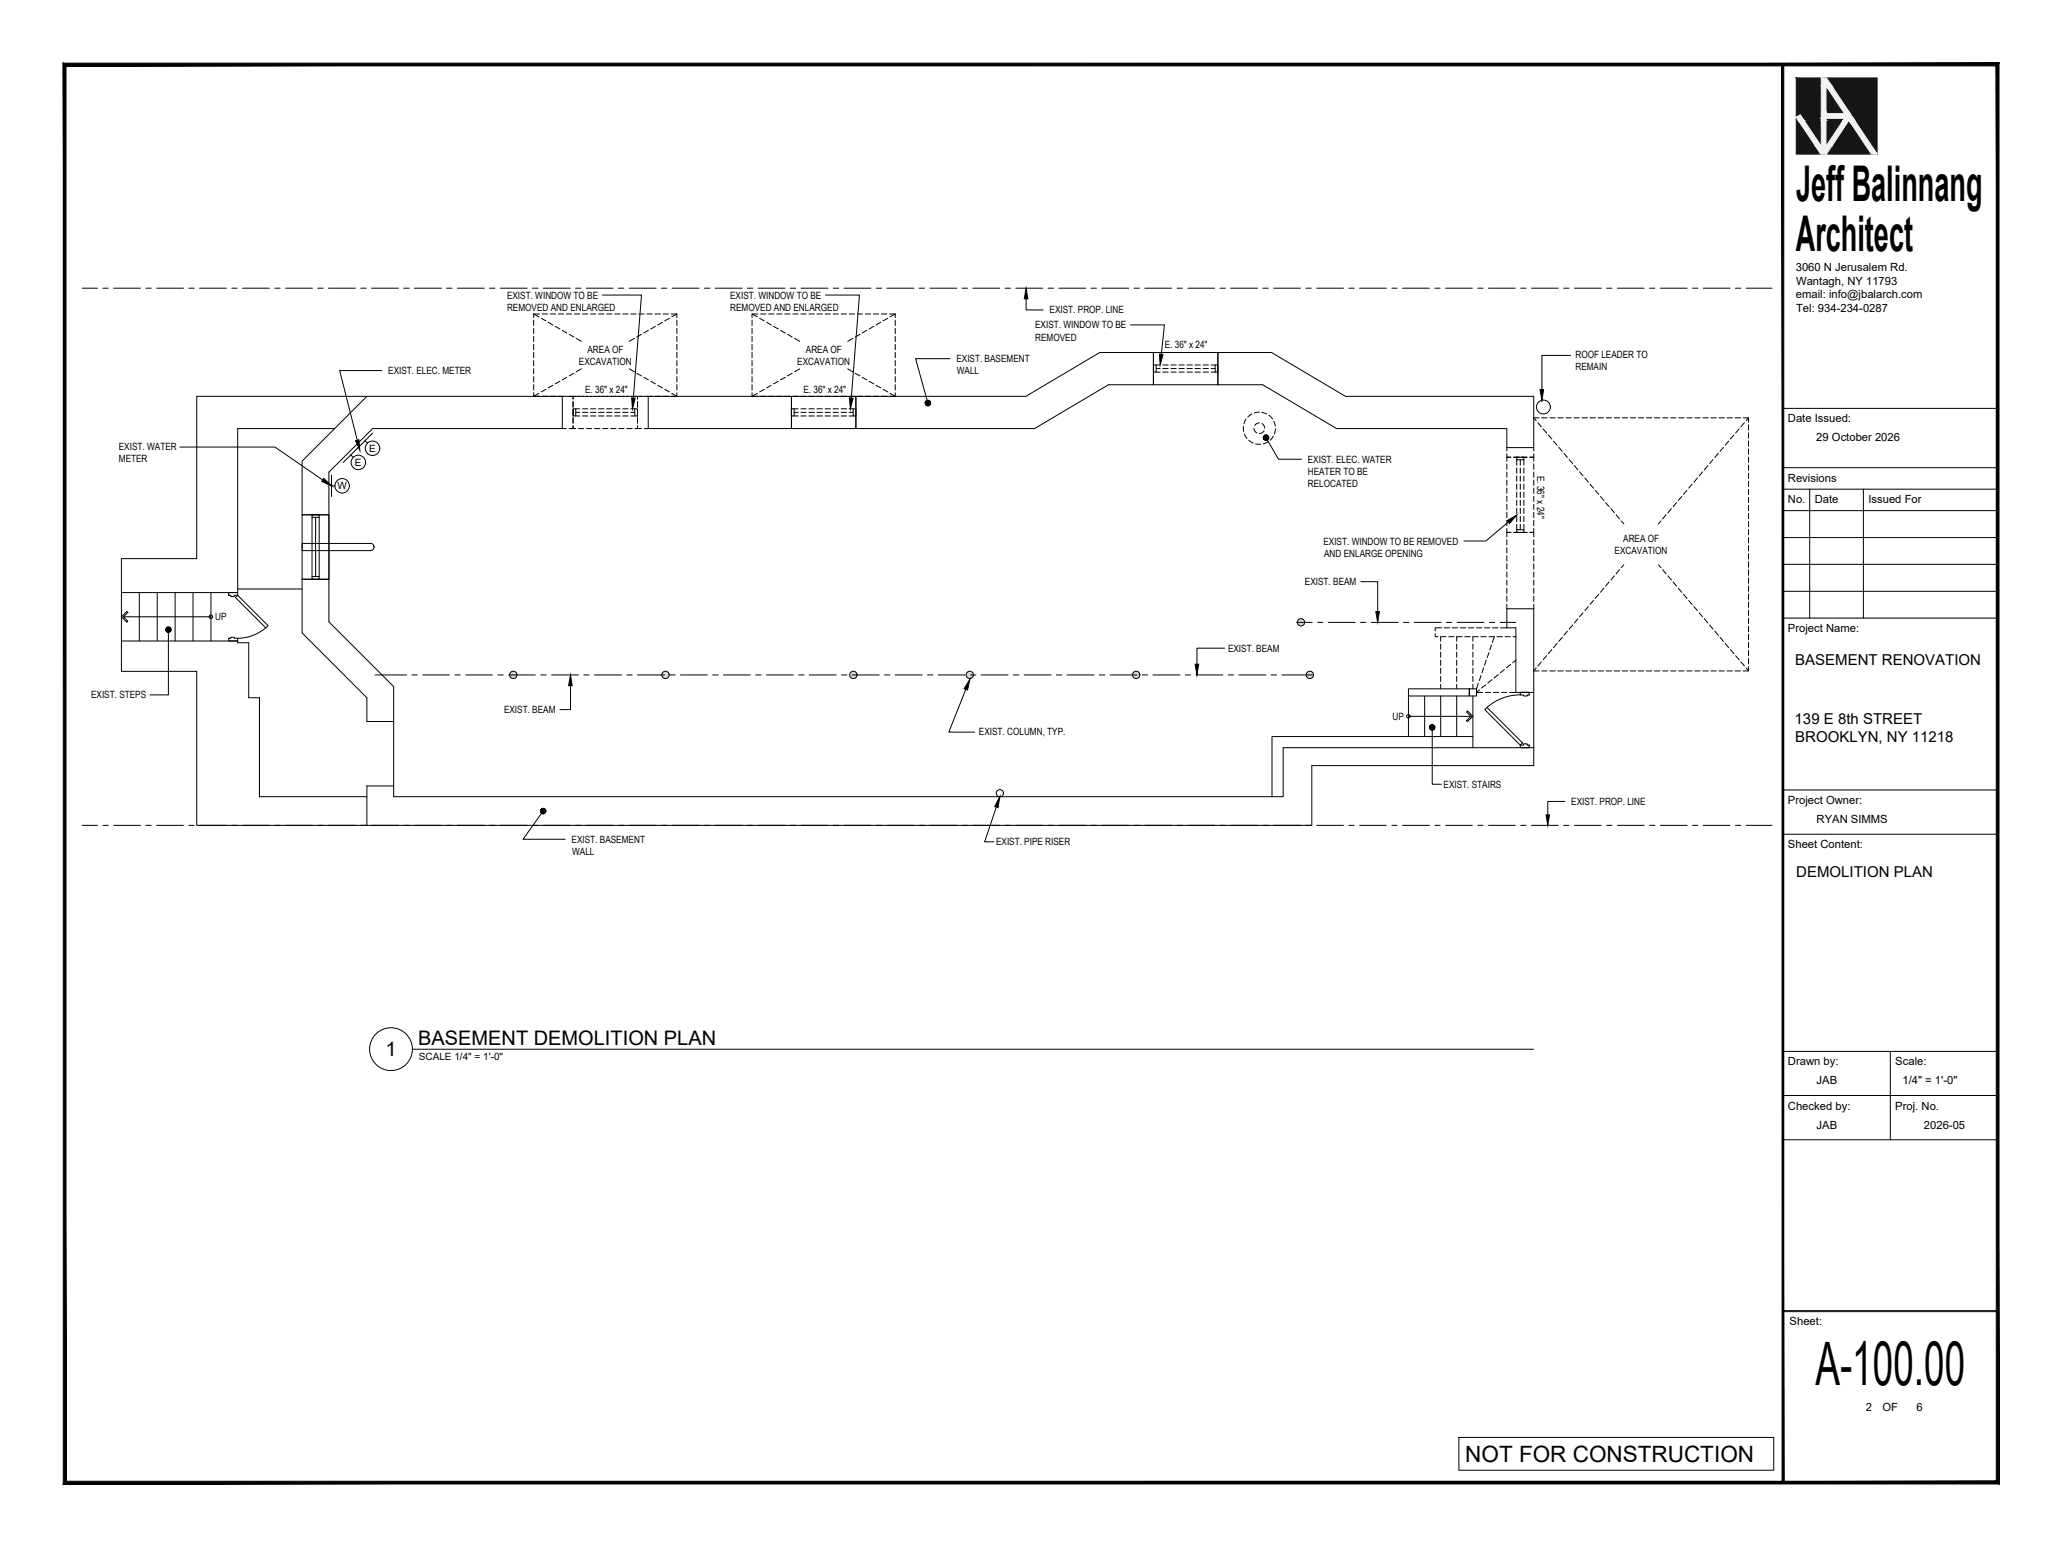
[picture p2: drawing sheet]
<svg xmlns="http://www.w3.org/2000/svg" width="610mm" height="457mm" viewBox="0 0 610 457" stroke-linecap="round" stroke-linejoin="round" font-family="sans-serif">
<!-- layer: -BAS|ex-wall-patt -->
<g fill="none" stroke="#dcdcdc" stroke-width=".3">
<path d="M151.2 198.6l-.3 .3M151.4 198.5l-.6 .6M151.5 198.5l-.8 .8M151.6 198.5l-.9 .8M151.7 198.4l-1 1.1M151.8 198.4l-1.1 1.2M151.9 198.5l-1.2 1.1M152 198.5l-1.3 1.2M152.1 198.5l-1.4 1.3M152.1 198.5l-1.3 1.4M152.3 198.5l-1.5 1.5M152.3 198.6l-1.4 1.5"/>
<path d="M152.4 198.6l-1.5 1.5M152.4 198.7l-1.4 1.5M152.5 198.7l-1.5 1.5M152.5 198.8l-1.5 1.4M152.6 198.8l-1.5 1.5M152.7 198.9l-1.5 1.5M152.7 199l-1.4 1.4 1.4-1.3M152.7 200l-.4 .4M152.7 199.1l-1.3 1.4M152.8 199.8l-.7 .7M152.8 199.3l-1.2 1.2M152.8 199.4l-1.1 1.1"/>
<path d="M152.8 199.6l-1 .9M152.8 199.7l-.8 .8M196.2 198.6l-.4 .4M196.4 198.5l-.7 .6M196.5 198.5l-.8 .8M196.6 198.4l-.9 1M196.7 198.4l-1 1.1M196.8 198.4l-1.1 1.2M196.9 198.5l-1.2 1.1M197 198.5l-1.3 1.2M197.1 198.5l-1.4 1.3 1.4-1.3M197.2 198.5l-1.4 1.4"/>
<path d="M197.3 198.5l-1.5 1.5M197.4 198.7l-1.5 1.5M197.5 198.7l-1.5 1.5M197.5 198.8l-1.5 1.5 1.6-1.5M197.6 198.9l-1.5 1.5M197.7 199l-1.4 1.4M197.7 199.1l-1.4 1.3M197.7 199.1l-1.3 1.4M197.7 199.9l-.6 .6M197.8 199.2l-1.4 1.3M197.8 199.3l-1.3 1.2M197.8 199.6l-.9 .9"/>
<path d="M197.8 199.7l-.8 .8M197.8 199.4l-1.1 1.1M197.8 199.5l-1 1M251.8 198.6l-.4 .4M252 198.5l-.7 .6M252.2 198.4l-1 1M252.3 198.4l-1.1 1.1M252.4 198.4l-1.2 1.2M252.5 198.5l-1.2 1.1M252.6 198.5l-1.3 1.2M252.6 198.5l-1.3 1.3M252.7 198.5l-1.4 1.4"/>
<path d="M252.8 198.5l-1.4 1.5M252.9 198.6l-1.4 1.5M253 198.7l-1.5 1.5M253.1 198.8l-1.5 1.5M253.2 198.8l-1.6 1.5M253.2 199l-1.4 1.4M253.3 199.1l-1.4 1.4M253.3 199.2l-1.3 1.3M253.3 199.9l-.6 .6M253.4 199.3l-1.3 1.2M253.4 199.4l-1.1 1.1M253.4 199.5l-1.1 1"/>
<path d="M253.4 199.6l-1 .9M253.4 199.7l-.8 .8M286.3 198.5l-.5 .5M286.4 198.5l-.7 .7M286.5 198.5l-.8 .8M286.6 198.4l-.9 1M286.7 198.4l-1 1.1M286.8 198.4l-1.1 1.2M286.9 198.5l-1.2 1.2M287 198.5l-1.3 1.3M287.1 198.5l-1.4 1.3M287.1 198.5l-1.3 1.4 1.4-1.4"/>
<path d="M287.2 198.6l-1.4 1.4M287.3 198.6l-1.5 1.5M287.4 198.6l-1.5 1.5M287.4 198.7l-1.5 1.5 1.5-1.4M287.5 198.8l-1.5 1.5M287.7 199l-1.5 1.4M287.7 199.1l-1.4 1.3M287.7 199.1l-1.4 1.4M287.7 199.9l-.6 .5M287.7 199.2l-1.3 1.3M287.7 199.3l-1.2 1.2M287.7 199.8l-.7 .7"/>
<path d="M287.8 199.3l-1.2 1.2M287.8 199.6l-1 .9M287.8 199.6l-.9 .9M335.4 198.5l-.4 .5M335.6 198.5l-.7 .7M335.7 198.5l-.8 .8M335.8 198.4l-.9 1M336 198.4l-1.1 1.1M336 198.4l-1.1 1.2M336.2 198.5l-1.3 1.2M336.3 198.5l-1.4 1.3M336.3 198.5l-1.4 1.4"/>
<path d="M336.5 198.6l-1.5 1.4M336.5 198.6l-1.4 1.5M336.6 198.6l-1.5 1.5M336.6 198.7l-1.4 1.5M336.8 198.9l-1.4 1.5M336.9 199l-1.5 1.4M336.9 199.1l-1.3 1.4M336.9 199.2l-1.2 1.3 1.3-1.2M336.9 199.9l-.6 .5M337 199.4l-1.1 1.1M337 199.5l-1 1M337 199.6l-.9 .9"/>
<path d="M337 199.8l-.8 .7M384 184.8l1.5-1.5-1.5 1.5M384 183l-.3 .4M384.3 183l-.7 .6M384.4 182.9l-.8 .8M384.4 185l1.3-1.3-1.2 1.3M384.5 182.9l-.9 .9M384.6 182.9l-1 1M384.7 182.9l-1.1 1.1M384.9 182.9l-1.3 1.3M384.9 182.9l-1.3 1.4M385 183l-1.4 1.3"/>
<path d="M385.1 183l-1.4 1.4M385.2 183l-1.5 1.5M385.3 183.1l-1.5 1.5 1.6-1.4M385.4 183.2l-1.5 1.5M385.4 183.3l-1.5 1.4M385.5 183.4l-1.4 1.5M385.5 184.5l-.4 .4M385.6 183.5l-1.4 1.4M385.6 183.6l-1.4 1.4M385.6 183.6l-1.3 1.4M385.6 184.3l-.6 .7M385.7 183.9l-1.1 1.1"/>
<path d="M385.7 184.1l-1 .9M385.7 184.2l-.8 .8M385.7 184l-1.1 1M386.6 198.7l-.1 .1M386.8 198.5l-.5 .6M387 198.5l-.8 .7M387.1 198.5l-.9 .8M387.2 198.4l-1 1M387.3 198.4l-1.1 1.1M387.4 198.5l-1.2 1.1M387.5 198.5l-1.3 1.2M387.6 198.5l-1.4 1.3"/>
<path d="M387.6 198.5l-1.4 1.4M387.7 198.5l-1.4 1.4M387.7 198.5l-1.4 1.5M387.8 198.6l-1.4 1.4M387.9 198.6l-1.5 1.5M387.9 198.7l-1.5 1.5M388 198.7l-1.5 1.5M388.1 198.8l-1.5 1.5M388.2 198.9l-1.5 1.5M388.2 199l-1.5 1.4M388.2 199l-1.4 1.4M388.2 199.1l-1.4 1.3"/>
<path d="M388.2 199.9l-.5 .5M388.3 199.1l-1.4 1.4M388.3 199.2l-1.3 1.3M388.3 199.8l-.7 .7M388.3 199.3l-1.2 1.2M388.3 199.4l-1.2 1.1M388.3 199.5l-1.1 1M388.3 199.6l-.9 .9M388.3 199.7l-.9 .8M151.4 200.5l1.4-1.3-1.3 1.3M195.9 200.1l1.4-1.5-1.4 1.5M197.7 200l-.4 .4"/>
<path d="M251.7 200.4l1.5-1.5-1.4 1.5M253.2 200l-.3 .4M286.1 200.4l1.5-1.5-1.4 1.5M287.6 200.2l-.2 .1M335.2 200.3l1.5-1.5-1.4 1.6M336.8 200.1l-.2 .3"/>
</g>
<!-- layer: -BAS|a-grid -->
<g fill="none" stroke="#000" stroke-width=".3">
<path d="M24.3 85.2h4.5M30.4 85.2h1.6M33.6 85.2h7.9M43.1 85.2h1.6M46.3 85.2h7.9M55.8 85.2h1.6M59 85.2h7.9M68.5 85.2h1.6M71.7 85.2h7.9M81.2 85.2h1.6M84.4 85.2h8M93.9 85.2h1.6"/>
<path d="M97.1 85.2h8M106.6 85.2h1.6M109.8 85.2h8M119.3 85.2h1.6M122.5 85.2h8M132 85.2h1.6M135.2 85.2h8M144.7 85.2h1.6M147.9 85.2h8M157.4 85.2h1.6M160.6 85.2h8M170.1 85.2h1.6"/>
<path d="M173.3 85.2h8M182.8 85.2h1.6M186 85.2h8M195.5 85.2h1.6M198.7 85.2h8M208.2 85.2h1.6M211.4 85.2h8M220.9 85.2h1.6M224.1 85.2h8M233.6 85.2h1.6M236.8 85.2h8M246.3 85.2h1.6"/>
<path d="M249.5 85.2h8M259 85.2h1.6M262.2 85.2h8M271.7 85.2h1.6M274.9 85.2h8M284.4 85.2h1.6M287.6 85.2h8M297.1 85.2h1.6M300.3 85.2h8M309.8 85.2h1.6M313 85.2h8M322.5 85.2h1.6"/>
<path d="M325.7 85.2h8M335.3 85.2h1.5M338.5 85.2h7.9M348 85.2h1.5M351.2 85.2h7.9M360.7 85.2h1.5M363.9 85.2h7.9M373.4 85.2h1.5M376.6 85.2h7.9M386.1 85.2h1.5M389.3 85.2h7.9M398.8 85.2h1.5"/>
<path d="M402 85.2h7.9M411.5 85.2h1.5M414.7 85.2h7.9M424.2 85.2h1.5M427.4 85.2h7.9M436.9 85.2h1.5M440.1 85.2h7.9M449.6 85.2h1.5M452.8 85.2h7.9M462.3 85.2h1.5M465.5 85.2h7.9M475 85.2h1.5"/>
<path d="M478.2 85.2h7.9M487.7 85.2h1.5M490.9 85.2h7.9M500.4 85.2h1.5M503.6 85.2h7.9M513.1 85.2h1.5M516.3 85.2h7.6M24.3 243.9h4.5M30.4 243.9h1.6M33.6 243.9h7.9M43.1 243.9h1.6M46.3 243.9h7.9"/>
<path d="M55.8 243.9h1.6M59 243.9h7.9M68.5 243.9h1.6M71.7 243.9h7.9M81.2 243.9h1.6M84.4 243.9h8M93.9 243.9h1.6M97.1 243.9h8M106.6 243.9h1.6M109.8 243.9h8M119.3 243.9h1.6M122.5 243.9h8"/>
<path d="M132 243.9h1.6M135.2 243.9h8M144.7 243.9h1.6M147.9 243.9h8M157.4 243.9h1.6M160.6 243.9h8M170.1 243.9h1.6M173.3 243.9h8M182.8 243.9h1.6M186 243.9h8M195.5 243.9h1.6M198.7 243.9h8"/>
<path d="M208.2 243.9h1.6M211.4 243.9h8M220.9 243.9h1.6M224.1 243.9h8M233.6 243.9h1.6M236.8 243.9h8M246.3 243.9h1.6M249.5 243.9h8M259 243.9h1.6M262.2 243.9h8M271.7 243.9h1.6M274.9 243.9h8"/>
<path d="M284.4 243.9h1.6M287.6 243.9h8M297.1 243.9h1.6M300.3 243.9h8M309.8 243.9h1.6M313 243.9h8M322.5 243.9h1.6M325.7 243.9h8M335.3 243.9h1.5M338.5 243.9h7.9M348 243.9h1.5M351.2 243.9h7.9"/>
<path d="M360.7 243.9h1.5M363.9 243.9h7.9M373.4 243.9h1.5M376.6 243.9h7.9M386.1 243.9h1.5M389.3 243.9h7.9M398.8 243.9h1.5M402 243.9h7.9M411.5 243.9h1.5M414.7 243.9h7.9M424.2 243.9h1.5M427.4 243.9h7.9"/>
<path d="M436.9 243.9h1.5M440.1 243.9h7.9M449.6 243.9h1.5M452.8 243.9h7.9M462.3 243.9h1.5M465.5 243.9h7.9M475 243.9h1.5M478.2 243.9h7.9M487.7 243.9h1.5M490.9 243.9h7.9M500.4 243.9h1.5M503.6 243.9h7.9"/>
<path d="M513.1 243.9h1.5M516.3 243.9h7.6"/>
</g>
<!-- layer: -BAS|ex-wall -->
<g fill="none" stroke="#000" stroke-width=".3">
<path d="M108.5 117.1l-19.2 19.2v15.8h7.9M191.6 117.1h42.4v9.6h-42.4zM253 117.1h50.3l21.8-12.9h15.9v9.5h-13.3l-21.8 13h-52.9zM360 104.2h15.9l21.9 12.9h55.6v15.2h-7.9v-5.6h-50.4l-21.8-13h-13.3zM98.9 126.7h-28.6v48.4h-34.4v-10h22.3v-48h108v9.6h-56l-13 12.8v44.3l19.2 19.1v10.3h-7.9v-7l-19.2-19.1v-15.9h7.9M70.3 174.1h19M445.5 179.9h7.9v24.7h-5.3v-19.1h-2.6zM416.4 203.6h18v2.1h-18zM108.5 232.3h7.9v3.2h262.9v-14.5h74.1v5.3h-65.6v17.6h-279.3zM108.5 235.5h-31.8v-29.3h-3.2v-16.3h-3.2v-.5h-34.4v9h22.3v45.5h50.3"/>
<circle cx="151.7" cy="199.5" r="1.08"/>
<circle cx="196.7" cy="199.5" r="1.08"/>
<circle cx="252.3" cy="199.5" r="1.08"/>
<circle cx="286.7" cy="199.5" r="1.08"/>
<circle cx="335.9" cy="199.5" r="1.08"/>
<circle cx="384.6" cy="183.9" r="1.08"/>
<circle cx="387.2" cy="199.5" r="1.08"/>
</g>
<!-- layer: -BAS|d-wall -->
<g fill="none" stroke="#000" stroke-width=".3">
<path d="M166.2 117.1h1.2M168.2 117.1h1.2v.8M169.4 118.7v1.6M188.5 118.7v1.6M189.7 117.1h-1.2v.8M190.5 117.1h1.1M166.2 126.7h1.2M169.4 125.9v.8h-1.2M169.4 121.1v1.6M169.4 123.5v1.6M188.5 125.9v.8h1.2M188.5 121.1v1.6"/>
<path d="M188.5 123.5v1.6M190.5 126.7h1.1M445.5 132.3v1M445.5 134.1v1h1.2M447.5 135.1h1.6M449.8 135.1h1.6M453.4 132.3v1M453.4 134.1v1h-1.2M445.5 159.5v1.6M446.7 157.4h-1.2v1.3M447.5 157.4h1.6M449.8 157.4h1.6"/>
<path d="M452.2 157.4h1.2v1.3M453.4 159.5v1.6M445.5 161.9v1.5M445.5 164.3v1.6M445.5 166.6v1.6M445.5 169v1.6M445.5 171.4v1.6M445.5 173.8v1.6M445.5 176.1v1.7M445.5 178.6v1.3M453.4 161.9v1.5M453.4 164.3v1.6"/>
<path d="M453.4 166.6v1.6M453.4 169v1.6M453.4 171.4v1.6M453.4 173.8v1.6M453.4 176.1v1.7M453.4 178.6v1.3"/>
</g>
<!-- layer: -BAS|ex-joist -->
<g fill="none" stroke="#000" stroke-width=".3">
<path d="M110.9 199.5h9.3M121.8 199.5h1.6M125 199.5h7.9M134.5 199.5h1.6M137.7 199.5h7.9M147.2 199.5h1.6M150.4 199.5h7.9M159.9 199.5h1.6M163.1 199.5h7.9M172.6 199.5h1.6M175.8 199.5h7.9M185.3 199.5h1.6"/>
<path d="M188.5 199.5h7.9M198 199.5h1.6M201.2 199.5h7.9M210.7 199.5h1.6M213.9 199.5h7.9M223.4 199.5h1.6M226.6 199.5h7.9M236.1 199.5h1.6M239.3 199.5h7.9M248.8 199.5h1.6M252 199.5h7.9M261.5 199.5h1.6"/>
<path d="M264.7 199.5h7.9M274.2 199.5h1.6M277.4 199.5h7.9M286.9 199.5h1.6M290.1 199.5h7.9M299.6 199.5h1.6M302.8 199.5h7.9M312.3 199.5h1.6M315.5 199.5h7.9M325 199.5h1.6M328.2 199.5h7.9M337.7 199.5h1.6"/>
<path d="M340.9 199.5h7.9M350.4 199.5h1.6M353.6 199.5h7.9M363.1 199.5h1.6M366.3 199.5h7.9M375.8 199.5h1.6M379 199.5h9.3M383.3 183.9h4.6M389.5 183.9h1.6M392.7 183.9h7.9M402.2 183.9h1.6M405.4 183.9h7.9"/>
<path d="M414.9 183.9h1.6M418.1 183.9h7.9M427.6 183.9h1.6M430.8 183.9h7.9M440.3 183.9h1.6M443.5 183.9h4.6"/>
</g>
<!-- layer: -BAS|ex-stair -->
<g fill="none" stroke="#000" stroke-width=".3">
<path d="M35.9 175.1v14.3M41.2 175.1v14.3M46.5 175.1v14.3M51.8 175.1v14.3M57.1 175.1v14.3M62.4 175.1v14.3M424.3 187.2v1h.8M425.9 190.3v1.6M425.9 192.7v1.6M425.9 195.1v1.6M425.9 197.4v1.7M425.9 199.9v1.5"/>
<path d="M426.2 185.5h-1.9v1M427 185.5h1.5M427.5 188.2h-1.6v1.3M428.3 188.2h1.6M429.3 185.5h1.6M430.7 190.3v1.6M430.7 192.7v1.6M430.7 195.1v1.6M430.7 197.4v1.7M430.7 199.9v1.5M431.7 185.5h1.6M432.3 188.2h-1.6v1.3"/>
<path d="M433 188.2h1.6M434.1 185.5h1.6M435.4 190.3v1.6M435.4 192.7v1.6M435.4 195.1v1.6M435.4 197.4v1.7M435.4 199.9v1.5M436.5 185.5h1.6M437 188.2h-1.6v1.3M437.8 188.2h1.6M437.9 199.6l-.6 1.5M438.6 197.4l-.5 1.5"/>
<path d="M438.9 185.5h1.5M439.4 195.1l-.5 1.5M440.2 188.2h1.6l-.6 1.7M440.2 192.9l-.5 1.5M440.9 190.6l-.5 1.5M441.2 185.5h1.6M442.6 188.2h1.6M442.9 199.4l-1.2 1M443.6 185.5h1.9M444.8 197.9l-1.3 1M445 188.2h1.5M446.6 196.4l-1.2 1"/>
<path d="M447.3 188.2h.8M448.1 195.1l-.9 .8M116.4 213.2v19.1M416.4 205.7v12M421.2 205.7v12M425.9 202.2v1.4M425.9 205.7v12M430.7 202.2v1.4M430.7 205.7v12M435.4 217.7h-59.4v17.8M435.4 202.2v1.4M435.4 205.7v15.3"/>
<path d="M437 201.9l-.5 1.7h-2.1v2.1h2.1v-2.1M437.4 203.9l-.9 .7h1.8M439.1 204.6h1.6M439.3 202.4l-1.3 1M441.1 200.9l-1.3 1M441.5 204.6h1.6M443.9 204.6h1.6M446.3 204.6h1.8"/>
</g>
<!-- layer: -BAS|d-glaz -->
<g fill="none" stroke="#000" stroke-width=".3">
<path d="M169.4 118.7v1.6M170.2 117.1h-.8v.8M171 117.1h1.6M173.4 117.1h1.6M175.8 117.1h1.6M178.1 117.1h1.6M180.6 117.1h1.5M182.9 117.1h1.6M185.3 117.1h1.6M187.7 117.1h.8v.8M188.5 118.7v1.6M341 107.9h.8v2.1h-.8z"/>
<path d="M341.8 108.9h1.2M341.8 110h1.2M341.8 107.9h1.2M343.7 108.9h1.7M343.7 110h1.7M343.7 107.9h1.7M346.2 108.9h1.5M346.2 110h1.5M346.2 107.9h1.5M348.5 108.9h1.6M348.5 110h1.6M348.5 107.9h1.6"/>
<path d="M350.9 108.9h1.6M350.9 110h1.6M350.9 107.9h1.6M353.3 108.9h1.6M353.3 110h1.6M353.3 107.9h1.6M355.7 108.9h1.6M355.7 110h1.6M355.7 107.9h1.6M358.1 108.9h1.1M358.1 110h1.1M358.1 107.9h1.1"/>
<path d="M359.2 107.9h.8v2.1h-.8zM169.4 120.8h.8v2.1h-.8zM169.4 121.1v1.6M169.4 123.5v1.6M169.4 125.9v.8h.8M170.2 121.9h1.2M170.2 122.9h1.2M170.2 120.8h1.2M171 126.7h1.6M172.2 121.9h1.6M172.2 122.9h1.6M172.2 120.8h1.6"/>
<path d="M173.4 126.7h1.6M174.6 121.9h1.5M174.6 122.9h1.5M174.6 120.8h1.5M175.8 126.7h1.6M177 121.9h1.6M177 122.9h1.6M177 120.8h1.6M178.1 126.7h1.6M179.3 121.9h1.6M179.3 122.9h1.6M179.3 120.8h1.6"/>
<path d="M180.6 126.7h1.5M181.7 121.9h1.6M181.7 122.9h1.6M181.7 120.8h1.6M182.9 126.7h1.6M184.1 121.9h1.6M184.1 122.9h1.6M184.1 120.8h1.6M185.3 126.7h1.6M186.5 121.9h1.2M186.5 122.9h1.2M186.5 120.8h1.2"/>
<path d="M187.7 120.8h.8v2.1h-.8zM188.5 125.9v.8h-.8M188.5 121.1v1.6M188.5 123.5v1.6M234 120.8h.8v2.1h-.8zM234.8 121.9h1.2M234.8 122.9h1.2M234.8 120.8h1.2M236.8 121.9h1.5M236.8 122.9h1.5M236.8 120.8h1.5M239.1 121.9h1.6"/>
<path d="M239.1 122.9h1.6M239.1 120.8h1.6M241.5 121.9h1.6M241.5 122.9h1.6M241.5 120.8h1.6M243.9 121.9h1.6M243.9 122.9h1.6M243.9 120.8h1.6M246.3 121.9h1.6M246.3 122.9h1.6M246.3 120.8h1.6M248.7 121.9h1.6"/>
<path d="M248.7 122.9h1.6M248.7 120.8h1.6M251 121.9h1.2M251 122.9h1.2M251 120.8h1.2M252.2 120.8h.8v2.1h-.8zM445.5 137.1v1.6M445.5 139.5v1.6M446.7 135.1h-1.2v1.2M447.5 135.1h1.6M448.4 135.1h2.1v.8h-2.1zM448.4 135.9v1.6"/>
<path d="M448.4 138.3v1.6M449.5 135.9v1.6M449.5 138.3v1.6M449.8 135.1h1.6M450.5 135.9v1.6M450.5 138.3v1.6M452.2 135.1h1.2v1.2M453.4 137.1v1.6M453.4 139.5v1.6M445.5 156.2v1.2h1.2M445.5 141.9v1.6M445.5 144.2v1.6"/>
<path d="M445.5 146.6v1.6M445.5 149v1.6M445.5 151.4v1.6M445.5 153.8v1.6M447.5 157.4h1.6M448.4 156.5h2.1v.9h-2.1zM448.4 140.7v1.5M448.4 143v1.7M448.4 145.4v1.6M448.4 147.8v1.6M448.4 150.2v1.6M448.4 152.6v1.6"/>
<path d="M448.4 154.9v1.6M449.5 140.7v1.5M449.5 143v1.7M449.5 145.4v1.6M449.5 147.8v1.6M449.5 150.2v1.6M449.5 152.6v1.6M449.5 154.9v1.6M449.8 157.4h1.6M450.5 140.7v1.5M450.5 143v1.7M450.5 145.4v1.6"/>
<path d="M450.5 147.8v1.6M450.5 150.2v1.6M450.5 152.6v1.6M450.5 154.9v1.6M453.4 156.2v1.2h-1.2M453.4 141.9v1.6M453.4 144.2v1.6M453.4 146.6v1.6M453.4 149v1.6M453.4 151.4v1.6M453.4 153.8v1.6"/>
</g>
<!-- layer: -BAS|ex-stair-iden -->
<g fill="none" stroke="#000" stroke-width=".3">
<path d="M35.9 182.3l1.6-1.6 .3 .3-1.3 1.3 1.3 1.3-.3 .3zM36.5 182.3h25.9M416.4 211.7h19M433.5 210.4l.3-.3 1.6 1.6-1.6 1.6-.3-.3 1.3-1.3z"/>
<circle cx="62.3" cy="182.3" r=".53"/>
<circle cx="416.4" cy="211.7" r=".53"/>
</g>
<!-- layer: -BAS|ex-door -->
<path d="M67.6 175.1h2.7v.8h-1v.4h-1.1v-.4h-.6zM69.6 176.6l.7-.7 8.9 9-.6 .7zM67.6 188.6h.6v-.3l2.1 .3v.8h-2.7zM78.6 185.5a12.7 12.7 0 0 1-8.3 3.1M439 209.7l.6-.6 10.5 10.4-.6 .7zM449.4 205.4a14.8 14.8 0 0 0-9.8 3.7M449.5 204.6h2.6v.8h-.6v.3h-1.1v-.3h-.9zM449.5 220.2h.9v-.4h1.1v.4h.6v.8h-2.6z" fill="none" stroke="#000" stroke-width=".3"/>
<!-- layer: -BAS|ex-flr -->
<path d="M453.4 204.6v16.4" fill="none" stroke="#000" stroke-width=".3"/>
<!-- layer: -BAS|ex-glaz -->
<path d="M234 117.1h19v9.6h-19zM341 104.2h19v9.5h-19zM89.3 152.1h7.9v19.1h-7.9zM92.2 152.1h2.2v.8h-2.2zM92.2 152.9v17.5M93.3 152.9v17.5M94.4 152.9v17.5M92.2 170.4h2.2v.8h-2.2z" fill="none" stroke="#000" stroke-width=".3"/>
<!-- layer: XREF-BAS -->
<g fill="#000" stroke="#000" stroke-width=".3">
<path d="M274.3 119.1l.2 .8h-.3zM373.9 128.7l.3-.1 .1 .7zM49.8 185.3l.3 .1-.3 .7zM423.4 214.2h.3l-.3 .8zM161 239.1l.2 .2-.6 .4z"/>
<path d="M273.6 119.3l.1 .3 .6-.5zM273.7 119.6l.6-.5-.4 .7zM274.3 119.1l-.4 .7 .3 .1z"/>
<path d="M273.8 118.5l-.2 .2 .7 .4zM273.6 118.7l.7 .4-.8-.1zM273.5 119l.1 .3 .7-.2z"/>
<path d="M274.3 119.1l.2 .8 .3-.1zM274.3 119.1l.7 .4-.2 .3zM274.3 119.1l.7 .4 .1-.3z"/>
<path d="M274.4 118.3l-.1 .8 .4-.7zM274.1 118.4l.3-.1-.1 .8zM273.8 118.5l.5 .6-.2-.7z"/>
<path d="M274.3 119.1l.8 .1v-.3zM274.3 119.1l.7-.5 .1 .3zM274.7 118.4l-.4 .7 .7-.5z"/>
<path d="M373.5 129.5l.1 .3 .7-.5zM373.6 129.8l.7-.5-.5 .7zM374.3 129.3l-.5 .7 .3 .1z"/>
<path d="M373.9 128.7l-.2 .2 .6 .4zM373.7 128.9l.6 .4-.8-.2zM373.5 129.1v.4l.8-.2z"/>
<path d="M374.3 129.3l-.2 .8h.3zM374.3 129.3l.4 .7-.3 .1zM374.3 129.3l.4 .7 .2-.2z"/>
<path d="M374.3 129.3l.6 .5 .2-.3zM374.3 129.3l.8-.1v.3zM374.3 129.3l.8-.1-.1-.3z"/>
<path d="M374.8 128.7l-.5 .6 .7-.4zM374.5 128.6l.3 .1-.5 .6zM374.2 128.6l.1 .7 .2-.7z"/>
<path d="M49.1 185.8l-.1 .3h.8zM49 186.1h.8l-.7 .3zM49.1 186.4l.1 .2 .6-.5z"/>
<path d="M49.2 186.6l.3 .2 .3-.7zM49.8 186.1v.8l-.3-.1zM49.8 186.1v.8l.3-.1z"/>
<path d="M49.5 185.4l.3 .7v-.8zM49.2 185.5l.3-.1 .3 .7zM49.2 185.5l-.1 .3 .7 .3z"/>
<path d="M49.8 186.1l.3 .7 .2-.2zM49.8 186.1l.7 .3-.2 .2zM49.8 186.1l.7 .3 .1-.3z"/>
<path d="M49.8 186.1h.8l-.1-.3zM50.3 185.5l.2 .3-.7 .3zM50.1 185.4l-.3 .7 .5-.6z"/>
<path d="M422.7 214.7l-.1 .3h.8zM422.6 215h.8l-.7 .3zM422.7 215.3l.1 .2 .6-.5z"/>
<path d="M422.8 215.5l.3 .2 .3-.7zM423.4 215v.8l-.3-.1zM423.4 215v.8l.3-.1z"/>
<path d="M423.1 214.2l.3 .8v-.8zM422.8 214.4l.3-.2 .3 .8zM422.8 214.4l-.1 .3 .7 .3z"/>
<path d="M423.4 215l.3 .7 .3-.2zM423.4 215l.7 .3-.1 .2zM423.4 215l.7 .3 .1-.3z"/>
<path d="M423.4 215h.8l-.1-.3zM423.4 215l.6-.6 .1 .3zM423.7 214.2l-.3 .8 .6-.6z"/>
<path d="M159.8 239.8l.1 .3 .7-.4zM159.9 240.1l.7-.4-.5 .7zM160.6 239.7l-.5 .7 .3 .1z"/>
<path d="M160.1 239l-.2 .3 .7 .4zM159.9 239.3l.7 .4-.8-.2zM159.8 239.5v.3l.8-.1z"/>
<path d="M160.7 238.9l-.1 .8 .4-.6zM160.4 238.9h.3l-.1 .8zM160.1 239l.5 .7-.2-.8z"/>
<path d="M160.6 239.7l-.2 .8h.3zM160.6 239.7l.4 .7-.3 .1zM160.6 239.7l.4 .7 .2-.2z"/>
<path d="M160.6 239.7l.6 .5 .1-.3zM160.6 239.7l.8-.1-.1 .3zM160.6 239.7l.8-.1-.2-.3z"/>
</g>
<path d="M280.8 106h-10.1l3.4 12.4M374.7 130l3.3 5.7h6.8M49.8 186.9v18.5h-5.5M423.4 215.8v16h2.7M160.1 240.4l-5.5 7.6h12.5" fill="none" stroke="#000" stroke-width=".3"/>
<!-- layer: -BAS|ex-flr-iden -->
<path d="M303.4 85.2l.5 3.1h-1.1zM455.3 115.1h1.1l-.6 3.2zM105.1 130.2l1-.2 .3 3.1zM95.7 141.4l2.3 2.2-2.9-1.3zM353.3 196.3h1.1l-.5 3.2zM406.7 180.8h1.1l-.5 3.1zM168.7 199.5l.5 3.1h-1.1zM286.7 200.8l-.7 3.1-1-.4zM295.6 235.5l-.5 3.2-1-.4zM457.1 240.8h1l-.5 3.1z" fill="#000" stroke="#000" stroke-width=".3"/>
<path d="M303.4 88.3v3.3h5M112.9 109.5h-12.5l5.2 20.6M464.3 105h-8.5v10.1M53.2 132.1h28.1l14.1 9.8M402.3 171.9h5v8.9M362.1 191.6h-8.2v4.7M168.7 202.6v7.1h-3.2M285.5 203.7l-5 12.7h7.7M294.6 238.5l-3.5 10.3h2.7M462.6 236.9h-5v3.9" fill="none" stroke="#000" stroke-width=".3"/>
<!-- layer: -BAS|ex-eqpm -->
<g fill="none" stroke="#000" stroke-width=".3">
<path d="M103.7 134.5l.7 .7M107.9 130.3l.8 .7M110.2 128l-8.7 8.7M98 140.4v6.4M98 143.6h1.1"/>
<circle cx="105.9" cy="136.7" r="2.14"/>
<circle cx="110.1" cy="132.5" r="2.14"/>
<circle cx="101.2" cy="143.6" r="2.14"/>
<circle cx="295.6" cy="234.4" r="1.05"/>
</g>
<!-- layer: -BAS|ex-pfixt -->
<g fill="none" stroke="#000" stroke-width=".3">
<path d="M109.5 160.6l.9 .4 .2 .6M109.5 160.6h-20.2v2.1h20.2M110.6 161.6l-.2 .7-.9 .4M110.6 161.7h.1"/>
<circle cx="456.3" cy="120.3" r="2.05"/>
</g>
<!-- layer: -BAS|d-eqpm -->
<g fill="none" stroke="#000" stroke-width=".3">
<path d="M367.6 126l.1 1.5M367.9 128.3l.7 1.3M368.4 123.9l-.7 1.3M369.2 130.1l1.3 .8M370.1 122.3l-1.2 1M370.7 126.6a1.4 1.4 0 0 0 .9 1.3M371.2 131.2l1.5 .1M372.3 121.8l-1.5 .2M372.3 125a1.46 1.46 0 0 0-1.3 .8M373 121.9l1.5 .4M373.1 125.2l.5 .4 .3 .9M373.7 127.3a1.46 1.46 0 0 1-1.4 .8"/>
<path d="M374.9 130.6l-1.4 .5M375.1 122.7l1.1 1.1M376.4 128.9l-.9 1.2M376.6 124.5l.4 1.4M377.1 126.7l-.3 1.5"/>
</g>
<!-- layer: -BAS|d-flr-iden -->
<path d="M186.7 117.6l1.1 .1-.8 3.1zM251.1 117.6l1.1 .1-.8 3.1zM342.8 104.6l1 .2-.8 3.1zM445.6 153.8l2.8-1.6-2.1 2.5z" fill="#000" stroke="#000" stroke-width=".3"/>
<path d="M178.1 87.2h11.6l-2.5 30.4M244.1 87.2h10l-2.4 30.4M334.2 96h10.1l-1 8.7M445.9 154.3l-6.6 5.6h-6.5" fill="none" stroke="#000" stroke-width=".3"/>
<!-- layer: -BAS|d-stair -->
<g fill="none" stroke="#000" stroke-width=".3">
<path d="M157.8 92.8h1.7M157.8 92.8v1.1M157.8 94.6v1.6M157.8 97v1.6M157.8 99.4v1.6M157.8 92.8l1.5 .8M160 94.1l1.4 .7M160.3 92.8h1.6M162.1 95.3l1.3 .8M162.7 92.8h1.6M164.1 96.4l1.4 .8M165.1 92.8h1.5"/>
<path d="M166.2 97.6l1.4 .8M167.4 92.8h1.6M168.3 98.8l1.3 .8M169.8 92.8h1.6M170.3 100l1.6 .9M172.2 92.8h1.6M174.6 92.8h1.5M177 92.8h1.6M179.3 92.8h1.6M181.7 92.8h1.6M184.1 92.8h1.6M186.5 92.8h1.6"/>
<path d="M187.6 100l-1.6 .9M188.8 92.8h1.7M189.6 98.8l-1.3 .8M191.3 92.8h1.5M191.7 97.6l-1.4 .8M193.6 92.8h1.6M193.8 96.4l-1.4 .8M195.8 95.3l-1.4 .8M196 92.8h1.6M197.9 94.1l-1.4 .7M198.4 92.8h1.7v1.1M200.1 94.6v1.6"/>
<path d="M200.1 97v1.6M200.1 99.4v1.6M200.1 92.8l-1.5 .8M222.3 94.6v1.6M222.3 97v1.6M222.3 99.4v1.6M222.3 92.8l1.6 .8M224.1 92.8h-1.8v1.1M224.6 94.1l1.3 .7M224.9 92.8h1.5M226.7 95.3l1.3 .8M227.2 92.8h1.6"/>
<path d="M228.7 96.4l1.4 .8M229.6 92.8h1.6M230.8 97.6l1.4 .8M232 92.8h1.6M232.8 98.8l1.4 .8M234.4 92.8h1.6M234.9 100l1.5 .9M236.8 92.8h1.5M239.1 92.8h1.6M241.5 92.8h1.6M243.9 92.8h1.6M246.3 92.8h1.6"/>
<path d="M248.7 92.8h1.6M251 92.8h1.6M252.1 100l-1.5 .9M253.4 92.8h1.6M254.2 98.8l-1.4 .8M255.8 92.8h1.6M256.2 97.6l-1.3 .8M258.2 92.8h1.6M258.3 96.4l-1.3 .8M260.4 95.3l-1.4 .8M260.6 92.8h1.6M262.5 94.1l-1.4 .7"/>
<path d="M263 92.8h1.7M264.7 92.8v1.1M264.7 94.6v1.6M264.7 97v1.6M264.7 99.4v1.6M264.7 92.8l-1.6 .8M157.8 116.1v1h1.7M157.8 101.8v1.6M157.8 104.1v1.6M157.8 106.6v1.5M157.8 108.9v1.6M157.8 111.3v1.6"/>
<path d="M157.8 113.7v1.6M159.3 116.2l-1.5 .9M160.3 117.1h1.6M161.4 115.1l-1.4 .7M162.7 117.1h1.6M163.4 113.9l-1.3 .7M165.1 117.1h1.5M165.5 112.7l-1.4 .8M167.4 117.1h1.6M167.6 111.5l-1.4 .8M169.6 110.3l-1.3 .8M169.8 117.1h1.6"/>
<path d="M171.9 109l-1.6 .9M172.2 117.1h1.6M174.6 117.1h1.5M177 117.1h1.6M179.3 117.1h1.6M181.7 117.1h1.6M184.1 117.1h1.6M186 109l1.6 .9M186.5 117.1h1.6M188.3 110.3l1.3 .8M188.8 117.1h1.7M190.3 111.5l1.4 .8"/>
<path d="M191.3 117.1h1.5M192.4 112.7l1.4 .8M193.6 117.1h1.6M194.4 113.9l1.4 .7M196 117.1h1.6M196.5 115.1l1.4 .7M198.6 116.2l1.5 .9M200.1 116.1v1h-1.7M200.1 101.8v1.6M200.1 104.1v1.6M200.1 106.6v1.5M200.1 108.9v1.6"/>
<path d="M200.1 111.3v1.6M200.1 113.7v1.6M222.3 116.1v1h1.8M222.3 101.8v1.6M222.3 104.1v1.6M222.3 106.6v1.5M222.3 108.9v1.6M222.3 111.3v1.6M222.3 113.7v1.6M223.9 116.2l-1.6 .9M224.9 117.1h1.5M225.9 115.1l-1.3 .7"/>
<path d="M227.2 117.1h1.6M228 113.9l-1.3 .7M229.6 117.1h1.6M230.1 112.7l-1.4 .8M232 117.1h1.6M232.2 111.5l-1.4 .8M234.2 110.3l-1.4 .8M234.4 117.1h1.6M236.4 109l-1.5 .9M236.8 117.1h1.5M239.1 117.1h1.6M241.5 117.1h1.6"/>
<path d="M243.9 117.1h1.6M246.3 117.1h1.6M248.7 117.1h1.6M250.6 109l1.5 .9M251 117.1h1.6M252.8 110.3l1.4 .8M253.4 117.1h1.6M254.9 111.5l1.3 .8M255.8 117.1h1.6M257 112.7l1.3 .8M258.2 117.1h1.6M259 113.9l1.4 .7"/>
<path d="M260.6 117.1h1.6M261.1 115.1l1.4 .7M263.1 116.2l1.6 .9M264.7 116.1v1h-1.7M264.7 101.8v1.6M264.7 104.1v1.6M264.7 106.6v1.5M264.7 108.9v1.6M264.7 111.3v1.6M264.7 113.7v1.6M454.7 124.9l1 1.3M455 123.5h-1.6l.8 .8"/>
<path d="M455.8 123.5h1.6M456.2 126.7l1 1.3M457.8 128.6l1 1.2M458.2 123.5h1.6M459.3 130.4l1 1.2M460.5 123.5h1.7M460.8 132.2l1.1 1.2M462.4 134l1 1.2M463 123.5h1.5M463.9 135.8l1 1.2M465.3 123.5h1.6M465.5 137.6l1 1.3"/>
<path d="M467 139.4l1 1.3M467.7 123.5h1.6M470.1 123.5h1.6M472.5 123.5h1.5M474.9 123.5h1.5M477.2 123.5h1.6M479.6 123.5h1.6M482 123.5h1.6M484.4 123.5h1.5M486.7 123.5h1.7M489.1 123.5h1.6M491.5 123.5h1.6"/>
<path d="M493.9 123.5h1.6M496.3 123.5h1.6M498.7 123.5h1.6M501.1 123.5h1.5M503.3 139.4l-1 1.3M503.4 123.5h1.6M504.9 137.6l-1 1.3M505.8 123.5h1.6M506.4 135.8l-1 1.2M508 134l-1.1 1.2M508.2 123.5h1.6M509.5 132.2l-1 1.2"/>
<path d="M510.6 123.5h1.5M511 130.4l-1 1.2M512.6 128.6l-1 1.2M513 123.5h1.6M514.1 126.7l-1 1.3M515.3 123.5h1.6v1.3M515.7 124.9l-1.1 1.3M516.9 125.6v1.5M516.9 127.9v1.6M516.9 130.3v1.6M516.9 132.7v1.6M516.9 135.1v1.6"/>
<path d="M516.9 137.5v1.5M516.9 139.8v1.6M516.9 123.5l-.7 .8M468.5 141.3l1.1 1.2M470.1 143.1l1 1.2M471.6 144.9l1.1 1.2M473.2 146.7l1 1.2M474.7 148.5l1 1.2M476.3 150.3l1 1.3M477.8 152.1l1 1.3M479.3 154l.8 .8M491 154l-.7 .8"/>
<path d="M492.5 152.1l-1 1.3M494.1 150.3l-1 1.3M495.6 148.5l-1 1.2M497.2 146.7l-1.1 1.2M498.7 144.9l-1 1.2M500.3 143.1l-1.1 1.2M501.8 141.3l-1 1.2M516.9 142.2v1.6M516.9 144.6v1.6M516.9 147v1.5M516.9 149.4v1.6M516.9 151.7v1.6"/>
<path d="M516.9 154.1v1.6M516.9 156.5v1.6M516.9 158.9v1.6M469.6 179.3l-1.1 1.2M471.1 177.5l-1 1.1M472.7 175.6l-1.1 1.2M474.2 173.8l-1 1.2M475.7 172l-1 1.2M477.3 170.2l-1 1.2M478.8 168.4l-1 1.2M480.1 166.9l-.8 .9M490.3 166.9l.7 .9"/>
<path d="M491.5 168.4l1 1.2M493.1 170.2l1 1.2M494.6 172l1 1.2M496.1 173.8l1.1 1.2M497.7 175.6l1 1.2M499.2 177.5l1.1 1.1M500.8 179.3l1 1.2M516.9 161.2v1.7M516.9 163.7v1.5M516.9 166v1.6M516.9 168.4v1.6M516.9 170.8v1.6"/>
<path d="M516.9 173.2v1.6M516.9 175.6v1.6M516.9 177.9v1.6M454.2 197.4l-.8 .9h1.6M455.7 195.6l-1 1.2M455.8 198.3h1.6M457.2 193.8l-1 1.2M458.2 198.3h1.6M458.8 192l-1 1.2M460.3 190.2l-1 1.2M460.5 198.3h1.7M461.9 188.3l-1.1 1.3"/>
<path d="M463 198.3h1.5M463.4 186.5l-1 1.2M464.9 184.7l-1 1.2M465.3 198.3h1.6M466.5 182.9l-1 1.2M467.7 198.3h1.6M468 181.1l-1 1.2M470.1 198.3h1.6M472.5 198.3h1.5M474.9 198.3h1.5M477.2 198.3h1.6M479.6 198.3h1.6"/>
<path d="M482 198.3h1.6M484.4 198.3h1.5M486.7 198.3h1.7M489.1 198.3h1.6M491.5 198.3h1.6M493.9 198.3h1.6M496.3 198.3h1.6M498.7 198.3h1.6M501.1 198.3h1.5M502.3 181.1l1 1.2M503.4 198.3h1.6M503.9 182.9l1 1.2"/>
<path d="M505.4 184.7l1 1.2M505.8 198.3h1.6M506.9 186.5l1.1 1.2M508.2 198.3h1.6M508.5 188.3l1 1.3M510 190.2l1 1.2M510.6 198.3h1.5M511.6 192l1 1.2M513 198.3h1.6M513.1 193.8l1 1.2M514.6 195.6l1.1 1.2M516.2 197.4l.7 .9"/>
<path d="M516.9 197v1.3h-1.6M516.9 180.3v1.6M516.9 182.7v1.6M516.9 185.1v1.6M516.9 187.5v1.6M516.9 189.9v1.5M516.9 192.2v1.6M516.9 194.6v1.6"/>
</g>
<!-- layer: a-sym -->
<g fill="none" stroke="#000" stroke-width=".3">
<path d="M122 310.1h331.4"/>
<circle cx="115.6" cy="310.1" r="6.3"/>
</g>
<!-- layer: -TBLOCK JB 18x24|SH-BORDER -->
<g fill="#000" stroke="#000" stroke-width=".3">
<path d="M19.5 437.8l-.8 .8 571.5-.8zM18.7 438.6l571.5-.8 .8 .8zM590.2 19.5v418.3l.8 .8zM590.2 19.5l.8-.8v419.9zM19.5 19.5h570.7l.8-.8zM18.7 18.7h572.3l-571.5 .8zM18.7 18.7l.8 419.1v-418.3zM18.7 18.7l.8 419.1-.8 .8z"/>
<path d="M526.8 19.1v419.1h.5zM526.8 19.1h.5v419.1z"/>
</g>
<g fill="none" stroke="#000" stroke-width=".3">
<path d="M527.1 138.2h63.5M527.1 120.7h63.5M527.1 144.6h63.5M527.1 150.9h63.5M527.1 158.9h63.5M535 144.6v38.1M550.9 144.6v38.1M527.1 166.8h63.5M527.1 174.8h63.5M527.1 182.7h63.5M527.1 233.5h63.5M527.1 246.5h63.5"/>
<path d="M527.1 310.7h63.5M558.8 310.7v26.1M527.1 336.8h63.5M527.1 323.8h63.5M527.1 387.6h63.5M527.1 387.4h63.5"/>
</g>
<!-- layer: -TBLOCK JB 18x24|SH-LOGO -->
<path d="M531 23l23.9 22.6v-22.6zM531 23l23.9 22.6h-23.9z" fill="#14161a" stroke="#14161a" stroke-width=".3"/>
<g fill="#f0f0f0" stroke="#f0f0f0" stroke-width=".3">
<path d="M531 34.7l1.2-.8 .5 .8z"/>
<path d="M538.4 23l3.1 2.4-1.5-2.4zM538.4 23l3.1 2.4h-3.1z"/>
<path d="M539.8 25.4l7.2 8.2-5.5-8.2zM539.8 25.4l7.2 8.2h-1.7z"/>
<path d="M538.4 25.4l1.4 8.2v-8.2zM538.4 25.4l1.4 8.2h-1.4z"/>
<path d="M538.4 33.6l9.5 1.4-.9-1.4zM538.4 33.6l9.5 1.4h-9.5z"/>
<path d="M545.3 35l3 .6-.4-.6zM545.3 35l3 .6h-3.4z"/>
<path d="M538.4 35l1.4 .6v-.6zM538.4 35l1.4 .6h-1.4z"/>
<path d="M531 34.7l2.3 .9-.6-.9zM531 34.7l2.3 .9h-1.7z"/>
<path d="M544.9 35.6l-3.4 7.6 5.1-7.6zM544.9 35.6l-3.4 7.6h-1.7z"/>
<path d="M538.4 35.6l1.4 7.6v-7.6zM538.4 35.6l1.4 7.6h-1.4z"/>
<path d="M531.6 35.6l6.8 7.6-5.1-7.6zM531.6 35.6l6.8 7.6h-1.7z"/>
<path d="M546.6 35.6l8.3 10-6.6-10zM546.6 35.6l8.3 10h-1.6z"/>
<path d="M536.7 43.2l3.3 2.4 1.5-2.4zM536.7 43.2l3.3 2.4h-1.7z"/>
</g>
<!-- layer: SH-TEXT -->
<path d="M431.3 424.8h93.1v9.7h-93.1z" fill="none" stroke="#000" stroke-width=".3"/>
<text font-size="17.7" x="536.7" y="409.2">A-100.00</text>
<g font-size="14.6">
<text x="531" y="59.5">Jeff Balinnang</text>
<text x="530.9" y="74.3">Architect</text>
</g>
<text font-size="6.7" x="433.2" y="432.1">NOT FOR CONSTRUCTION</text>
<g font-size="5.9">
<text x="123.7" y="308.8">BASEMENT DEMOLITION PLAN</text>
<text x="114" y="312.2">1</text>
</g>
<g font-size="4.4">
<text x="530.7" y="196.6">BASEMENT RENOVATION</text>
<text x="530.6" y="213.9">139 E 8th STREET</text>
<text x="530.7" y="219.2">BROOKLYN, NY 11218</text>
<text x="531" y="259.1">DEMOLITION PLAN</text>
</g>
<g font-size="3.3">
<text x="530.9" y="80.1">3060 N Jerusalem Rd.</text>
<text x="530.9" y="88.1">email: info@jbalarch.com</text>
<text x="531" y="84.1">Wantagh, NY 11793</text>
<text x="531" y="92.1">Tel: 934-234-0287</text>
<text x="528.6" y="124.8">Date Issued:</text>
<text x="537" y="130.5">29 October 2026</text>
<text x="528.6" y="142.4">Revisions</text>
<text x="528.6" y="148.7">No.</text>
<text x="536.5" y="148.7">Date</text>
<text x="552.4" y="148.7">Issued For</text>
<text x="528.6" y="186.8">Project Name:</text>
<text x="528.6" y="237.6">Project Owner:</text>
<text x="537" y="243.3">RYAN SIMMS</text>
<text x="528.6" y="250.7">Sheet Content:</text>
<text x="528.6" y="314.8">Drawn by:</text>
<text x="560.3" y="314.8">Scale:</text>
<text x="537" y="320.5">JAB</text>
<text x="562.4" y="320.5">1/4&quot; = 1'-0&quot;</text>
<text x="528.6" y="327.9">Checked by:</text>
<text x="560.3" y="327.9">Proj. No.</text>
<text x="537" y="333.6">JAB</text>
<text x="568.8" y="333.6">2026-05</text>
<text x="529.1" y="391.5">Sheet:</text>
<text x="551.6" y="417">2</text>
<text x="556.5" y="417">OF</text>
<text x="566.6" y="417">6</text>
</g>
<g font-size="3">
<text x="149.9" y="88.3">EXIST. WINDOW TO BE</text>
<text x="215.9" y="88.3">EXIST. WINDOW TO BE</text>
<text x="149.9" y="91.8">REMOVED AND ENLARGED</text>
<text x="215.9" y="91.8">REMOVED AND ENLARGED</text>
<text x="310.3" y="92.6">EXIST. PROP. LINE</text>
<text x="306" y="97.1">EXIST. WINDOW TO BE</text>
<text x="306" y="100.7">REMOVED</text>
<text x="171.2" y="107.8">EXCAVATION</text>
<text x="173.7" y="104.2">AREA OF</text>
<text x="235.7" y="107.8">EXCAVATION</text>
<text x="238.3" y="104.2">AREA OF</text>
<text x="282.7" y="107">EXIST. BASEMENT</text>
<text x="344.3" y="102.8">E. 36&quot; x 24&quot;</text>
<text x="465.8" y="105.9">ROOF LEADER TO</text>
<text x="114.8" y="110.5">EXIST. ELEC. METER</text>
<text x="282.9" y="110.6">WALL</text>
<text x="465.8" y="109.5">REMAIN</text>
<text x="173" y="116.3">E. 36&quot; x 24&quot;</text>
<text x="237.5" y="116.3">E. 36&quot; x 24&quot;</text>
<text x="35.1" y="133.1">EXIST. WATER</text>
<text x="35.1" y="136.7">METER</text>
<text x="104.9" y="137.8">E</text>
<text x="109.1" y="133.6">E</text>
<text x="386.6" y="136.8">EXIST. ELEC. WATER</text>
<text x="386.6" y="140.3">HEATER TO BE</text>
<text x="386.6" y="143.9">RELOCATED</text>
<text x="454.4" y="140.6" transform="rotate(90 454.4 140.6)">E. 36&quot; x 24&quot;</text>
<text x="99.7" y="144.7">W</text>
<text x="391.2" y="161">EXIST. WINDOW TO BE REMOVED</text>
<text x="479.9" y="160.1">AREA OF</text>
<text x="391.5" y="164.5">AND ENLARGE OPENING</text>
<text x="477.4" y="163.7">EXCAVATION</text>
<text x="385.8" y="172.9">EXIST. BEAM</text>
<text x="63.6" y="183.3">UP</text>
<text x="363.1" y="192.6">EXIST. BEAM</text>
<text x="26.9" y="206.4">EXIST. STEPS</text>
<text x="149" y="210.7">EXIST. BEAM</text>
<text x="411.7" y="212.9">UP</text>
<text x="289.4" y="217.3">EXIST. COLUMN, TYP.</text>
<text x="426.8" y="232.8">EXIST. STAIRS</text>
<text x="464.5" y="237.9">EXIST. PROP. LINE</text>
<text x="169" y="249">EXIST. BASEMENT</text>
<text x="294.5" y="249.8">EXIST. PIPE RISER</text>
<text x="169.2" y="252.6">WALL</text>
<text x="123.8" y="313.3">SCALE 1/4&quot; = 1'-0&quot;</text>
</g>
</svg>
